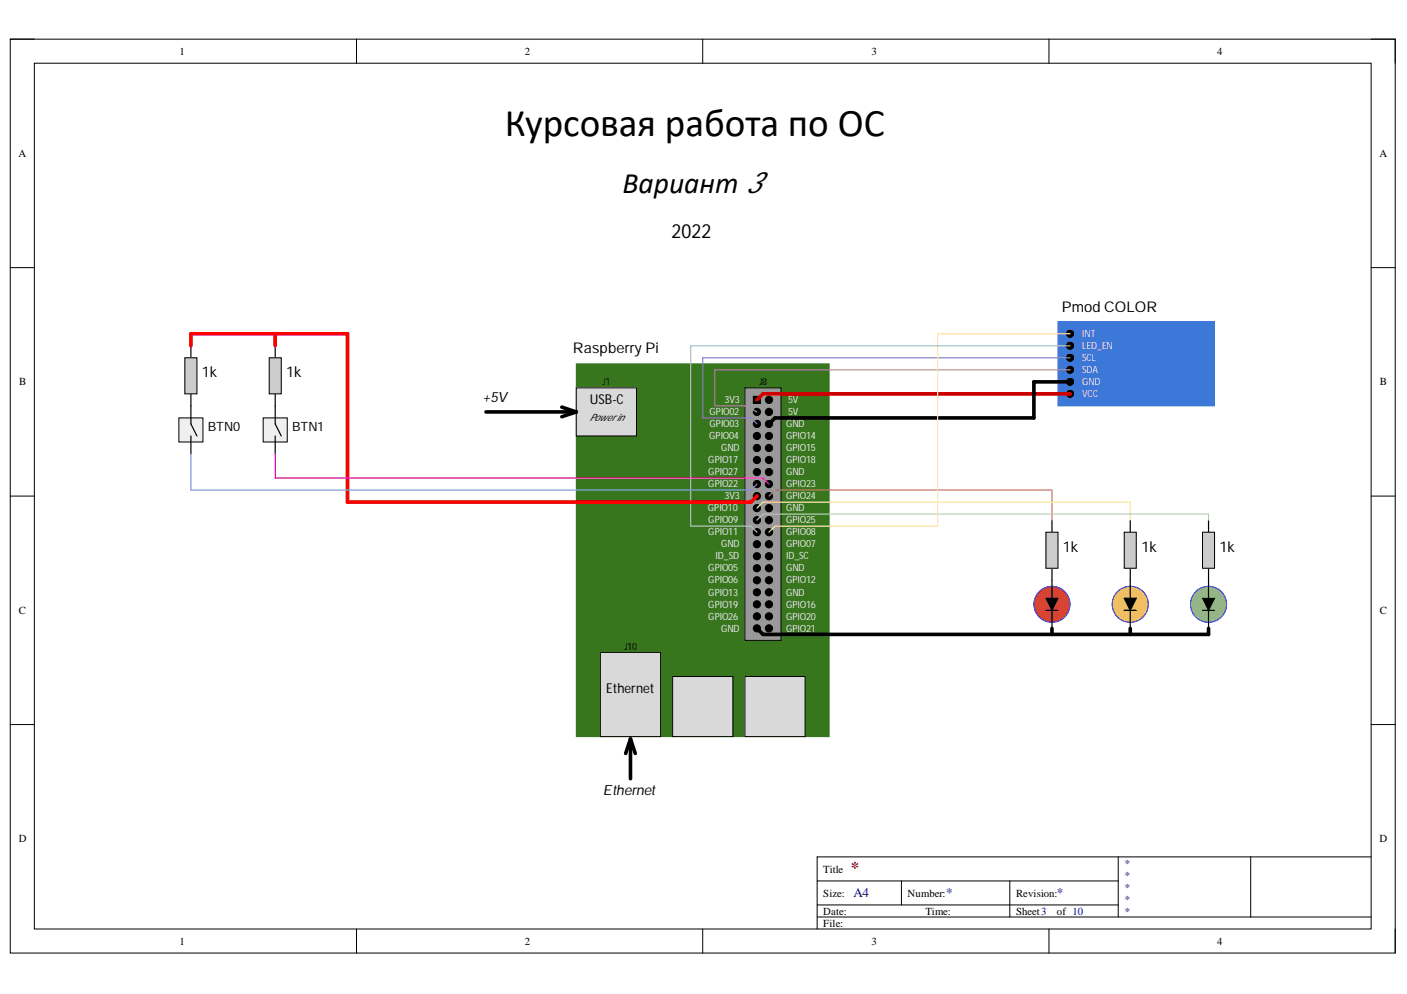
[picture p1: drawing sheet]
<svg xmlns="http://www.w3.org/2000/svg" width="297mm" height="210mm" viewBox="0 0 297 210" stroke-linecap="round" stroke-linejoin="round" font-family="sans-serif">
<path d="M2.2 8.3h292.4v193h-292.4z" fill="none" stroke="#000" stroke-width=".21"/>
<path d="M7.3 13.4h282.2v182.8h-282.2z" fill-rule="evenodd" fill="#fff"/>
<g fill="none" stroke="#000" stroke-width=".21">
<path d="M2.2 8.3h5.1M7.3 13.4h282.2v182.8h-282.2zM75.3 8.3v5M148.4 8.3v5M221.5 8.3v5.1M289.5 8.3h5.1v5.1M2.2 56.5h5.1M289.5 56.5h5.1M2.2 104.8h5.1M289.5 104.8h5.1M2.2 153h5.1M289.5 153h5.1"/>
<path d="M75.3 196.2v5.1M148.4 196.2v5.1M172.5 186h63.6M172.5 193.6h117M172.5 191.1h63.6M190.3 186v5.1M213.2 186v7.6M221.5 196.2v5.1M236.1 180.9v12.7M264 180.9v12.7M289.5 180.9h-117v15.3M294.6 196.2v5.1"/>
</g>
<path d="M121.7 76.8h53.4v78.8h-53.4z" fill-rule="evenodd" fill="#38761d"/>
<path d="M121.7 76.8h53.4v78.8h-53.4z" fill="none" stroke="#38761d" stroke-width=".21"/>
<path d="M157.3 81.9h7.6v53.3h-7.6z" fill-rule="evenodd" fill="#999"/>
<g fill="none" stroke="#000" stroke-width=".21">
<path d="M157.3 81.9h7.6v53.3h-7.6zM159 83.7h1.6v1.5h-1.6z"/>
<circle cx="159.8" cy="89.5" r=".76"/>
<circle cx="159.8" cy="87" r=".76"/>
<circle cx="159.8" cy="99.7" r=".76"/>
<circle cx="159.8" cy="97.1" r=".76"/>
<circle cx="159.8" cy="94.6" r=".76"/>
<circle cx="159.8" cy="92.1" r=".76"/>
<circle cx="162.3" cy="84.4" r=".76"/>
<circle cx="162.3" cy="89.5" r=".76"/>
<circle cx="162.3" cy="87" r=".76"/>
<circle cx="162.3" cy="99.7" r=".76"/>
<circle cx="162.3" cy="97.1" r=".76"/>
<circle cx="162.3" cy="94.6" r=".76"/>
<circle cx="162.3" cy="92.1" r=".76"/>
<circle cx="159.8" cy="117.5" r=".76"/>
<circle cx="159.8" cy="120" r=".76"/>
<circle cx="159.8" cy="112.4" r=".76"/>
<circle cx="159.8" cy="109.8" r=".76"/>
<circle cx="159.8" cy="114.9" r=".76"/>
<circle cx="159.8" cy="104.8" r=".76"/>
<circle cx="159.8" cy="107.3" r=".76"/>
<circle cx="159.8" cy="102.2" r=".76"/>
<circle cx="162.3" cy="117.5" r=".76"/>
<circle cx="162.3" cy="120" r=".76"/>
<circle cx="162.3" cy="112.4" r=".76"/>
<circle cx="162.3" cy="109.8" r=".76"/>
<circle cx="162.3" cy="114.9" r=".76"/>
<circle cx="162.3" cy="104.8" r=".76"/>
<circle cx="162.3" cy="107.3" r=".76"/>
<circle cx="162.3" cy="102.2" r=".76"/>
<circle cx="159.8" cy="132.7" r=".76"/>
<circle cx="159.8" cy="122.5" r=".76"/>
<circle cx="159.8" cy="127.6" r=".76"/>
<circle cx="159.8" cy="125.1" r=".76"/>
<circle cx="159.8" cy="130.2" r=".76"/>
<circle cx="162.3" cy="132.7" r=".76"/>
<circle cx="162.3" cy="122.5" r=".76"/>
<circle cx="162.3" cy="125.1" r=".76"/>
<circle cx="162.3" cy="127.6" r=".76"/>
<circle cx="162.3" cy="130.2" r=".76"/>
</g>
<g fill="#000">
<circle cx="159.8" cy="89.5" r=".76"/>
<circle cx="159.8" cy="87" r=".76"/>
<circle cx="159.8" cy="99.7" r=".76"/>
<circle cx="159.8" cy="97.1" r=".76"/>
<circle cx="159.8" cy="94.6" r=".76"/>
<circle cx="159.8" cy="92.1" r=".76"/>
<circle cx="162.3" cy="84.4" r=".76"/>
<circle cx="162.3" cy="89.5" r=".76"/>
<circle cx="162.3" cy="87" r=".76"/>
<circle cx="162.3" cy="99.7" r=".76"/>
<circle cx="162.3" cy="97.1" r=".76"/>
<circle cx="162.3" cy="94.6" r=".76"/>
<circle cx="162.3" cy="92.1" r=".76"/>
<circle cx="159.8" cy="117.5" r=".76"/>
<circle cx="159.8" cy="120" r=".76"/>
<circle cx="159.8" cy="112.4" r=".76"/>
<circle cx="159.8" cy="109.8" r=".76"/>
<circle cx="159.8" cy="114.9" r=".76"/>
<circle cx="159.8" cy="104.8" r=".76"/>
<circle cx="159.8" cy="107.3" r=".76"/>
<circle cx="159.8" cy="102.2" r=".76"/>
<circle cx="162.3" cy="117.5" r=".76"/>
<circle cx="162.3" cy="120" r=".76"/>
<circle cx="162.3" cy="112.4" r=".76"/>
<circle cx="162.3" cy="109.8" r=".76"/>
<circle cx="162.3" cy="114.9" r=".76"/>
<circle cx="162.3" cy="104.8" r=".76"/>
<circle cx="162.3" cy="107.3" r=".76"/>
<circle cx="162.3" cy="102.2" r=".76"/>
<circle cx="159.8" cy="132.7" r=".76"/>
<circle cx="159.8" cy="122.5" r=".76"/>
<circle cx="159.8" cy="127.6" r=".76"/>
<circle cx="159.8" cy="125.1" r=".76"/>
<circle cx="159.8" cy="130.2" r=".76"/>
<circle cx="162.3" cy="132.7" r=".76"/>
<circle cx="162.3" cy="122.5" r=".76"/>
<circle cx="162.3" cy="125.1" r=".76"/>
<circle cx="162.3" cy="127.6" r=".76"/>
<circle cx="162.3" cy="130.2" r=".76"/>
</g>
<path d="M159 83.7h1.6v1.5h-1.6z" fill-rule="evenodd" fill="#000"/>
<path d="M121.7 81.9h12.7v10.2h-12.7z" fill-rule="evenodd" fill="#d9d9d9"/>
<path d="M121.7 81.9h12.7v10.2h-12.7z" fill="none" stroke="#000" stroke-width=".21"/>
<path d="M126.7 137.8h12.8v17.7h-12.8z" fill-rule="evenodd" fill="#d9d9d9"/>
<path d="M126.7 137.8h12.8v17.7h-12.8z" fill="none" stroke="#000" stroke-width=".21"/>
<path d="M142 142.9h12.7v12.6h-12.7z" fill-rule="evenodd" fill="#d9d9d9"/>
<path d="M142 142.9h12.7v12.6h-12.7z" fill="none" stroke="#000" stroke-width=".21"/>
<path d="M157.3 142.9h12.7v12.6h-12.7z" fill-rule="evenodd" fill="#d9d9d9"/>
<path d="M157.3 142.9h12.7v12.6h-12.7z" fill="none" stroke="#000" stroke-width=".21"/>
<path d="M102.6 87h19.1M118.6 86l3.1 1M121.7 87l-3.1 1M133.1 156.1v8.3M133.1 156.1l-1 3M133.1 156.1l1 3" fill="none" stroke="#000" stroke-width=".76"/>
<path d="M222.1 109.8v2.6M222.1 120v2.5" fill="none" stroke="#000" stroke-width=".25"/>
<path d="M220.8 112.4h2.6v7.6h-2.6z" fill-rule="evenodd" fill="#ccc"/>
<path d="M220.8 112.4h2.6v7.6h-2.6z" fill="none" stroke="#000" stroke-width=".21"/>
<path d="M238.6 109.8v2.6M238.6 120v2.5" fill="none" stroke="#000" stroke-width=".25"/>
<path d="M237.3 112.4h2.6v7.6h-2.6z" fill-rule="evenodd" fill="#ccc"/>
<path d="M237.3 112.4h2.6v7.6h-2.6z" fill="none" stroke="#000" stroke-width=".21"/>
<path d="M255.1 109.8v2.6M255.1 120v2.5" fill="none" stroke="#000" stroke-width=".25"/>
<path d="M253.9 112.4h2.5v7.6h-2.5z" fill-rule="evenodd" fill="#ccc"/>
<path d="M253.9 112.4h2.5v7.6h-2.5z" fill="none" stroke="#000" stroke-width=".21"/>
<circle cx="222.1" cy="127.6" r="3.8" fill="#cc4125"/>
<circle cx="222.1" cy="127.6" r="3.8" fill="none" stroke="#00f" stroke-width=".21"/>
<path d="M220.8 126.3h2.6l-1.3 2.6z" fill="#000"/>
<path d="M220.8 126.3h2.6l-1.3 2.6z" fill="none" stroke="#000" stroke-width=".21"/>
<path d="M220.8 128.9h2.6M222.1 122.5v3.8M222.1 128.9v3.8" fill="none" stroke="#000" stroke-width=".25"/>
<circle cx="238.6" cy="127.6" r="3.8" fill="#f1c232"/>
<circle cx="238.6" cy="127.6" r="3.8" fill="none" stroke="#00f" stroke-width=".21"/>
<path d="M237.3 126.3h2.6l-1.3 2.6z" fill="#000"/>
<path d="M237.3 126.3h2.6l-1.3 2.6z" fill="none" stroke="#000" stroke-width=".21"/>
<path d="M237.3 128.9h2.6M238.6 122.5v3.8M238.6 128.9v3.8" fill="none" stroke="#000" stroke-width=".25"/>
<circle cx="255.1" cy="127.6" r="3.8" fill="#93c47d"/>
<circle cx="255.1" cy="127.6" r="3.8" fill="none" stroke="#00f" stroke-width=".21"/>
<path d="M253.9 126.3h2.5l-1.3 2.6z" fill="#000"/>
<path d="M253.9 126.3h2.5l-1.3 2.6z" fill="none" stroke="#000" stroke-width=".21"/>
<path d="M253.9 128.9h2.5M255.1 122.5v3.8M255.1 128.9v3.8" fill="none" stroke="#000" stroke-width=".25"/>
<path d="M162.3 104.8l1.3-1.3h58.5v6.3" fill="none" stroke="#dd7e6b" stroke-width=".25"/>
<path d="M159.8 107.3l1.3-1.3h77.5v3.8" fill="none" stroke="#ffe599" stroke-width=".25"/>
<path d="M159.8 109.8l1.3-1.2h94v1.2" fill="none" stroke="#b6d7a8" stroke-width=".25"/>
<path d="M159.8 132.7l1.3 1.3h94v-1.3M222.1 132.7v1.3M238.6 132.7v1.3" fill="none" stroke="#000" stroke-width=".76"/>
<path d="M223.4 67.9h33v17.8h-33z" fill-rule="evenodd" fill="#3c78d8"/>
<path d="M223.4 67.9h33v17.8h-33z" fill="none" stroke="#3c78d8" stroke-width=".21"/>
<g fill="#000">
<circle cx="225.9" cy="75.6" r=".76"/>
<circle cx="225.9" cy="70.5" r=".76"/>
<circle cx="225.9" cy="73" r=".76"/>
<circle cx="225.9" cy="78.1" r=".76"/>
<circle cx="225.9" cy="80.6" r=".76"/>
<circle cx="225.9" cy="83.2" r=".76"/>
</g>
<g fill="none" stroke="#000" stroke-width=".21">
<circle cx="225.9" cy="75.6" r=".76"/>
<circle cx="225.9" cy="70.5" r=".76"/>
<circle cx="225.9" cy="73" r=".76"/>
<circle cx="225.9" cy="78.1" r=".76"/>
<circle cx="225.9" cy="80.6" r=".76"/>
<circle cx="225.9" cy="83.2" r=".76"/>
</g>
<path d="M225.9 83.2h-64.8l-1.3 1.2" fill="none" stroke="#c00" stroke-width=".76"/>
<path d="M225.9 80.6h-7.6v7.7h-54.7l-1.3 1.2" fill="none" stroke="#000" stroke-width=".76"/>
<path d="M225.9 75.6h-77.5v12.7h10.1l1.3 1.2" fill="none" stroke="#8e7cc3" stroke-width=".25"/>
<path d="M225.9 78.1h-75v7.6h6.4l2.5 1.3" fill="none" stroke="#c27ba0" stroke-width=".25"/>
<path d="M225.9 70.5h-28v40.6h-34.3l-1.3 1.3" fill="none" stroke="#ffe599" stroke-width=".25"/>
<path d="M225.9 73h-80.1v38.1h12.7l1.3 1.3" fill="none" stroke="#a2c4c9" stroke-width=".25"/>
<path d="M37.8 88.3h5v5h-5z" fill-rule="evenodd" fill="#efefef"/>
<path d="M37.8 88.3h5v5h-5z" fill="none" stroke="#000" stroke-width=".21"/>
<path d="M40.3 73v2.6M40.3 83.2v6.3l1.3 2.6M40.3 92.1v3.8" fill="none" stroke="#000" stroke-width=".25"/>
<path d="M39 75.6h2.6v7.6h-2.6z" fill-rule="evenodd" fill="#ccc"/>
<path d="M39 75.6h2.6v7.6h-2.6z" fill="none" stroke="#000" stroke-width=".21"/>
<path d="M55.6 88.3h5v5h-5z" fill-rule="evenodd" fill="#efefef"/>
<path d="M55.6 88.3h5v5h-5z" fill="none" stroke="#000" stroke-width=".21"/>
<path d="M58.1 73v2.6M58.1 83.2v6.3l1.3 2.6M58.1 92.1v3.8" fill="none" stroke="#000" stroke-width=".25"/>
<path d="M56.8 75.6h2.6v7.6h-2.6z" fill-rule="evenodd" fill="#ccc"/>
<path d="M56.8 75.6h2.6v7.6h-2.6z" fill="none" stroke="#000" stroke-width=".21"/>
<path d="M40.3 73v-2.5h33.1v35.5h85.1l1.3-1.2M58.1 70.5v2.5" fill="none" stroke="#f00" stroke-width=".76"/>
<path d="M40.3 95.9v7.6h118.2l1.3-1.3" fill="none" stroke="#6fa8dc" stroke-width=".25"/>
<path d="M58.1 95.9v5.1h103l1.2 1.2" fill="none" stroke="#f0f" stroke-width=".25"/>
<text font-size="8.3" x="106.6" y="28.8">Курсовая работа по ОС</text>
<text font-size="6.3" x="131.4" y="40.8">Вариант 3</text>
<text font-size="4.1" x="141.8" y="50.3">2022</text>
<text font-size="3.5" fill="#800000" x="179.6" y="184.3">*</text>
<g font-size="3.1">
<text x="224.1" y="66">Pmod COLOR</text>
<text x="121" y="74.6">Raspberry Pi</text>
<text x="42.6" y="79.7">1k</text>
<text x="60.4" y="79.7">1k</text>
<text x="224.4" y="116.5">1k</text>
<text x="241" y="116.5">1k</text>
<text x="257.5" y="116.5">1k</text>
</g>
<g font-size="3">
<text x="101.8" y="84.9">+5V</text>
<text x="127.3" y="168">Ethernet</text>
</g>
<g font-size="2.9">
<text x="124.5" y="85.4">USB-C</text>
<text x="128" y="146.3">Ethernet</text>
</g>
<g font-size="2.8" fill="#000080">
<text x="180.2" y="189.5">A4</text>
<text x="199.8" y="189.5">*</text>
<text x="223.1" y="189.5">*</text>
</g>
<g font-size="2.7">
<text x="43.9" y="91">BTN0</text>
<text x="61.7" y="91">BTN1</text>
</g>
<g font-size="2.3">
<text x="37.9" y="11.6">1</text>
<text x="110.8" y="11.6">2</text>
<text x="184" y="11.6">3</text>
<text x="257" y="11.6">4</text>
<text x="3.9" y="33.1">A</text>
<text x="291.2" y="33.1">A</text>
<text x="4.1" y="81.4">B</text>
<text x="291.3" y="81.4">B</text>
<text x="4" y="129.6">C</text>
<text x="291.3" y="129.6">C</text>
<text x="4" y="177.8">D</text>
<text x="291.2" y="177.8">D</text>
<text x="173.8" y="184.3">Title</text>
<text x="173.8" y="189.3">Size:</text>
<text x="191.6" y="189.3">Number:</text>
<text x="214.5" y="189.3">Revision:</text>
<text x="173.8" y="193.1">Date:</text>
<text x="173.8" y="195.7">File:</text>
<text x="195.4" y="193.1">Time:</text>
<text x="214.5" y="193.1">Sheet3</text>
<text x="223.1" y="193.1">of 10</text>
<text x="37.9" y="199.5">1</text>
<text x="110.8" y="199.5">2</text>
<text x="184" y="199.5">3</text>
<text x="257" y="199.5">4</text>
</g>
<g font-size="2.3" fill="#000080">
<text x="237.3" y="183">*</text>
<text x="237.3" y="185.5">*</text>
<text x="237.3" y="188.1">*</text>
<text x="237.3" y="190.6">*</text>
<text x="237.3" y="193.1">*</text>
</g>
<g font-size="2.1" fill="#efefef">
<text x="228.5" y="71.1">INT</text>
<text x="228.5" y="73.7">LED_EN</text>
<text x="228.5" y="76.2">SCL</text>
<text x="228.5" y="78.7">SDA</text>
<text x="228.5" y="81.4">GND</text>
<text x="228.5" y="83.9">VCC</text>
<text x="149.8" y="87.7">GPIO02</text>
<text x="152.9" y="85.2">3V3</text>
<text x="166.4" y="85.2">5V</text>
<text x="166.4" y="87.7">5V</text>
<text x="149.7" y="92.8">GPIO04</text>
<text x="149.8" y="90.2">GPIO03</text>
<text x="152.2" y="95.3">GND</text>
<text x="165.9" y="90.2">GND</text>
<text x="165.9" y="92.8">GPIO14</text>
<text x="165.9" y="95.3">GPIO15</text>
<text x="149.5" y="97.8">GPIO17</text>
<text x="149.5" y="100.4">GPIO27</text>
<text x="165.9" y="97.8">GPIO18</text>
<text x="165.9" y="100.4">GND</text>
<text x="149.5" y="108">GPIO10</text>
<text x="149.5" y="102.9">GPIO22</text>
<text x="152.9" y="105.4">3V3</text>
<text x="165.9" y="102.9">GPIO23</text>
<text x="165.9" y="105.4">GPIO24</text>
<text x="165.9" y="108">GND</text>
<text x="149.5" y="110.5">GPIO09</text>
<text x="149.5" y="113">GPIO11</text>
<text x="165.9" y="110.5">GPIO25</text>
<text x="165.9" y="113">GPIO08</text>
<text x="151.1" y="118.1">ID_SD</text>
<text x="152.2" y="115.6">GND</text>
<text x="165.9" y="115.6">GPIO07</text>
<text x="165.9" y="118.1">ID_SC</text>
<text x="149.5" y="120.6">GPIO05</text>
<text x="149.5" y="123.2">GPIO06</text>
<text x="149.5" y="125.8">GPIO13</text>
<text x="165.9" y="120.6">GND</text>
<text x="165.9" y="123.2">GPIO12</text>
<text x="165.9" y="125.8">GND</text>
<text x="149.5" y="128.3">GPIO19</text>
<text x="149.5" y="130.9">GPIO26</text>
<text x="165.9" y="128.3">GPIO16</text>
<text x="165.9" y="130.9">GPIO20</text>
<text x="152.2" y="133.4">GND</text>
<text x="165.9" y="133.4">GPIO21</text>
</g>
<g font-size="2.1">
<text x="127.2" y="81.4">J1</text>
<text x="160.3" y="81.4">J8</text>
<text x="124.4" y="89">Powerin</text>
<text x="131.8" y="137.2">J10</text>
</g>
</svg>
